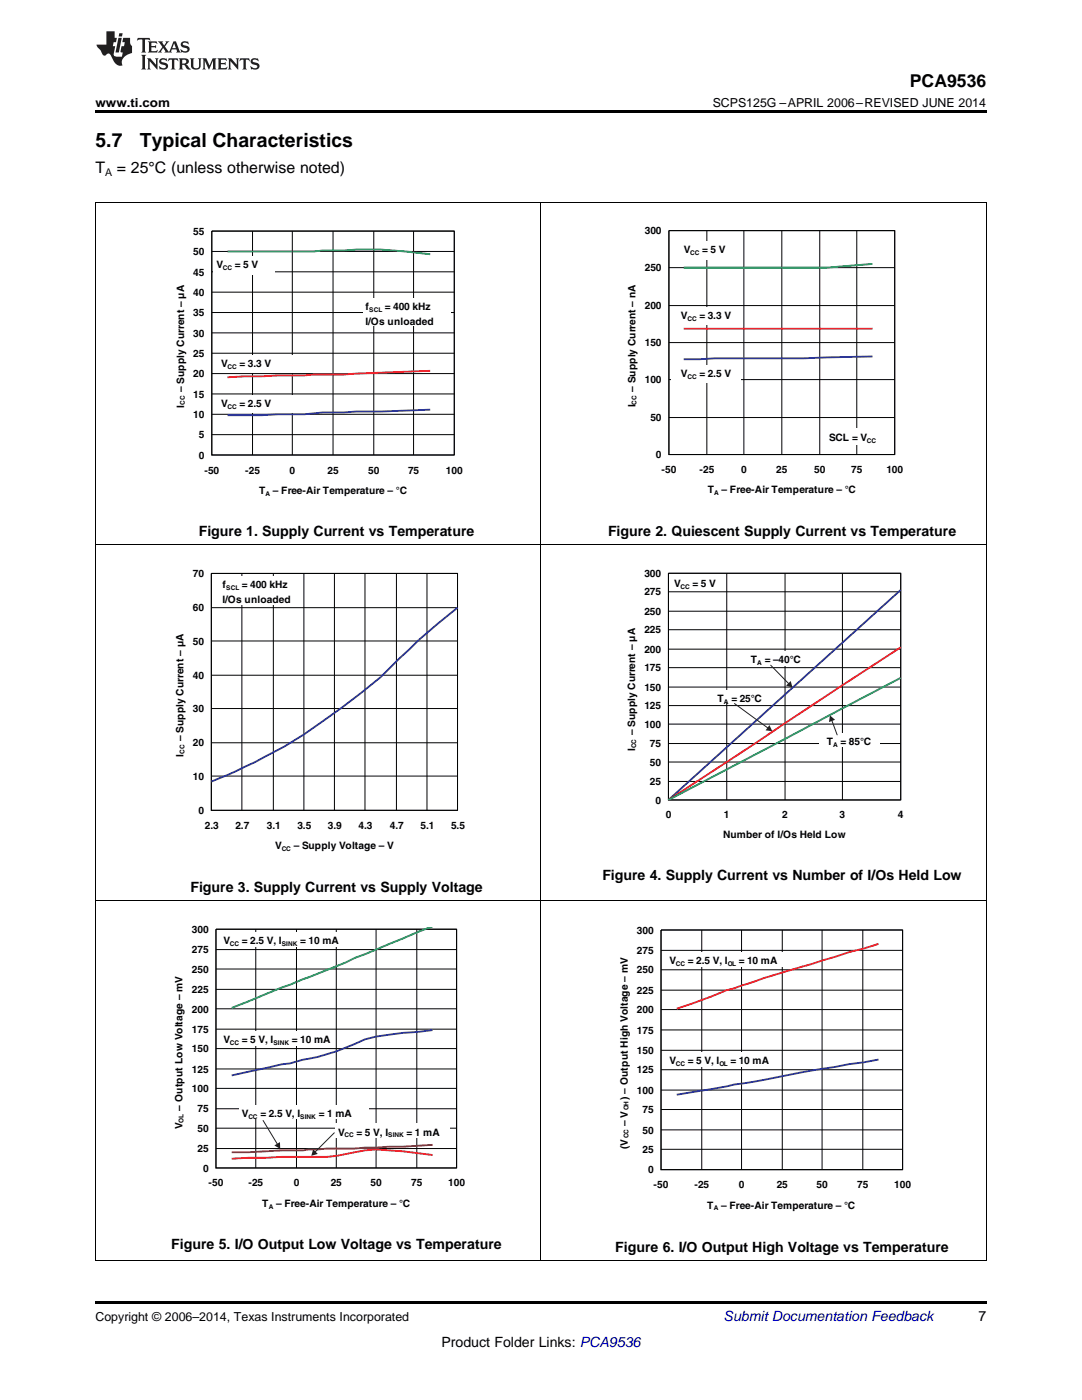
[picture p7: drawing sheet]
<svg xmlns="http://www.w3.org/2000/svg" width="216mm" height="279mm" viewBox="0 0 216 279" stroke-linecap="round" stroke-linejoin="round" font-family="sans-serif">
<path d="M19 251.5h.2zM196.7 251.5h.1zM19 259.7h177.8v.5h-177.8z" fill="#000"/>
<path d="M19.1 179.8v71.7M107.9 179.8v71.7M196.8 179.8v71.7M19 251.5h177.8" fill="none" stroke="#000" stroke-width=".2"/>
<g fill="#fff">
<path d="M120.6 181.9h63.6v63.2h-63.6z" fill-rule="evenodd"/>
<path d="M131.9 185.6h48.2v47.8h-48.2z" fill-rule="evenodd"/>
</g>
<g fill="none" stroke="#010202" stroke-width=".2">
<path d="M131.9 185.6h48.2v47.8h-48.2zM131.9 197.6h48.2M131.9 193.5h48.2M131.9 189.7h48.2M140 185.6v47.8M148 185.6v47.8M156.1 185.6v47.8M164 185.6v47.8M172.2 185.6v47.8M131.9 217.6h48.2M131.9 213.5h48.2M131.9 209.6h48.2"/>
<path d="M131.9 205.5h48.2M131.9 201.5h48.2M131.9 229.4h48.2M131.9 225.5h48.2M131.9 221.4h48.2"/>
</g>
<path d="M175.3 211.5l-3 .5a387.6 387.6 0 0 0-23 4.1l-14.3 2.4" fill="none" stroke="#2b3695" stroke-width=".37"/>
<path d="M175.3 188.4l-21.1 6.3a224.8 224.8 0 0 0-15.8 5.5l-3.4 1.1" fill="none" stroke="#ee1e28" stroke-width=".37"/>
<g fill="#fff">
<path d="M133 210h22.9v2.9h-22.9z" fill-rule="evenodd"/>
<path d="M133 190h24.9v3h-24.9z" fill-rule="evenodd"/>
<path d="M31.8 181.8h63.4v62.9h-63.4z" fill-rule="evenodd"/>
<path d="M43.1 185.4h48v47.7h-48z" fill-rule="evenodd"/>
</g>
<g fill="none" stroke="#010202" stroke-width=".2">
<path d="M43.1 185.4h48v47.7h-48zM43.1 197.5h48M43.1 193.4h48M43.1 189.5h48M51 185.4v47.7M59.2 185.4v47.7M67.1 185.4v47.7M75 185.4v47.7M83.2 185.4v47.7M43.1 217.2h48M43.1 213.3h48M43.1 209.3h48"/>
<path d="M43.1 205.4h48M43.1 201.3h48M43.1 229.2h48M43.1 225.2h48M43.1 221.3h48"/>
</g>
<path d="M86.3 205.6l-2.9 .3a56.9 56.9 0 0 0-10.6 1.5l-2 .9a43.5 43.5 0 0 1-10.3 3.2l-2.6 .7-1.7 .2-10 2.2" fill="none" stroke="#2b3695" stroke-width=".37"/>
<path d="M86.3 230.5a102 102 0 0 0-11.3-1.1l-2.2 .2-2 .4a33.7 33.7 0 0 1-11.6 .9l-13 .3" fill="none" stroke="#ee1e28" stroke-width=".37"/>
<path d="M85.6 185.1l-14.8 6.1-1.9 .9-22.7 9" fill="none" stroke="#05974a" stroke-width=".37"/>
<path d="M86.3 228.5a348.1 348.1 0 0 1-21 .7l-4.8 .4a98.2 98.2 0 0 0-10.9 .4h-3.4" fill="none" stroke="#ae2930" stroke-width=".37"/>
<g fill="#fff">
<path d="M44 205.8h22.9v2.9h-22.9z" fill-rule="evenodd"/>
<path d="M44 186h24.8v3h-24.8z" fill-rule="evenodd"/>
<path d="M47.7 220.5h25.9v2.8h-25.9z" fill-rule="evenodd"/>
<path d="M66.9 224.2h22.9v3h-22.9z" fill-rule="evenodd"/>
</g>
<path d="M66.7 226.1l-3.8 3.8" fill="none" stroke="#231f20" stroke-width=".2"/>
<path d="M62.5 229.4l.9 .9-1.3 .4z" fill="#231f20"/>
<path d="M52.5 223.6l2.9 4.8" fill="none" stroke="#231f20" stroke-width=".2"/>
<path d="M54.7 228.6l1.2-.7v1.4z" fill="#231f20"/>
<path d="M19.1 108.6v71.2M107.9 108.6v71.2M196.8 108.6v71.2M19 179.8h177.8" fill="none" stroke="#000" stroke-width=".2"/>
<g fill="#fff">
<path d="M32 110.7h63v62.7h-63z" fill-rule="evenodd"/>
<path d="M42.2 114.4h49.1v47.3h-49.1z" fill-rule="evenodd"/>
</g>
<g fill="none" stroke="#010202" stroke-width=".2">
<path d="M42.2 114.4h49.1v47.3h-49.1zM48.3 114.4v47.3M54.5 114.4v47.3M60.6 114.4v47.3M66.7 114.4v47.3M72.8 114.4v47.3M79.1 114.4v47.3M85.2 114.4v47.3M42.2 134.8h49.1M42.2 127.9h49.1M42.2 121.3h49.1M42.2 154.9h49.1"/>
<path d="M42.2 148.2h49.1M42.2 141.4h49.1"/>
</g>
<path d="M91.3 121.3a116.5 116.5 0 0 0-11.6 10.1l-3.7 3.7a167.9 167.9 0 0 1-19.2 13.9 114.2 114.2 0 0 1-14.6 7" fill="none" stroke="#2b3695" stroke-width=".37"/>
<g fill="#fff">
<path d="M43.8 115h15.9v5.7h-15.9z" fill-rule="evenodd"/>
<path d="M122.1 110.7h60.6v60.2h-60.6z" fill-rule="evenodd"/>
<path d="M133.4 114.4h46.3v45.3h-46.3z" fill-rule="evenodd"/>
</g>
<g fill="none" stroke="#010202" stroke-width=".2">
<path d="M133.4 114.4h46.3v45.3h-46.3zM133.4 118.1h46.3M145 114.4v45.3M156.6 114.4v45.3M168.1 114.4v45.3M133.4 137.1h46.3M133.4 133.2h46.3M133.4 129.6h46.3M133.4 125.7h46.3M133.4 122h46.3M133.4 156h46.3M133.4 152.1h46.3"/>
<path d="M133.4 148.4h46.3M133.4 144.5h46.3M133.4 140.8h46.3"/>
</g>
<path d="M179.7 117.7l-46.3 42" fill="none" stroke="#2b3695" stroke-width=".37"/>
<path d="M179.7 129.2l-46.3 30.5" fill="none" stroke="#ee1e28" stroke-width=".37"/>
<path d="M179.7 135.3l-46.3 24.4" fill="none" stroke="#05974a" stroke-width=".37"/>
<g fill="#fff">
<path d="M148.9 129.9h12v3h-12z" fill-rule="evenodd"/>
<path d="M133.9 114.8h10v2.9h-10z" fill-rule="evenodd"/>
<path d="M142.6 137.7h10.2v2.6h-10.2z" fill-rule="evenodd"/>
<path d="M163.5 146.4h12v2.7h-12z" fill-rule="evenodd"/>
</g>
<path d="M146.6 140.4l6.6 4.9" fill="none" stroke="#231f20" stroke-width=".2"/>
<path d="M153.5 144.7l.6 1.2-1.3-.1z" fill="#231f20"/>
<path d="M153.8 132.8l3.6 3.6" fill="none" stroke="#231f20" stroke-width=".2"/>
<path d="M156.8 136.8l1-.9 .3 1.3z" fill="#231f20"/>
<path d="M166 143.8l1 2.9" fill="none" stroke="#231f20" stroke-width=".2"/>
<path d="M165.6 142.8l1 .9-1.2 .4z" fill="#231f20"/>
<path d="M19.1 40.4v68.3M107.9 40.4v68.3M196.8 40.4v68.3M19 108.6h177.8" fill="none" stroke="#000" stroke-width=".2"/>
<g fill="#fff">
<path d="M32.3 42.4h62.4v59.9h-62.4z" fill-rule="evenodd"/>
<path d="M42.3 46.1h48.3v44.7h-48.3z" fill-rule="evenodd"/>
</g>
<g fill="none" stroke="#010202" stroke-width=".2">
<path d="M42.3 46.1h48.3v44.7h-48.3zM42.3 58.3h48.3M42.3 54.2h48.3M42.3 50.2h48.3M50.4 46.1v44.7M58.3 46.1v44.7M66.5 46.1v44.7M74.6 46.1v44.7M82.5 46.1v44.7M42.3 78.6h48.3M42.3 74.6h48.3M42.3 70.5h48.3"/>
<path d="M42.3 66.4h48.3M42.3 62.4h48.3M42.3 86.7h48.3M42.3 82.7h48.3"/>
</g>
<path d="M85.8 81.8l-9.7 .3h-5l-2.4 .2a40 40 0 0 0-8 .4l-15.3 .2" fill="none" stroke="#2b3695" stroke-width=".37"/>
<path d="M85.8 74l-17.1 .7h-6.1l-1.9 .2h-5.3l-10 .4" fill="none" stroke="#ee1e28" stroke-width=".37"/>
<path d="M45.4 50.2h17.2l1.8-.2h4.3a72.4 72.4 0 0 1 17.1 .7" fill="none" stroke="#05974a" stroke-width=".37"/>
<g fill="#fff">
<path d="M43.6 78.8h14.7v3.5h-14.7z" fill-rule="evenodd"/>
<path d="M43.6 70.9h14.7v3.5h-14.7z" fill-rule="evenodd"/>
<path d="M42.6 51.1h12.2v3.7h-12.2z" fill-rule="evenodd"/>
<path d="M72.4 59.4h17.5v5.6h-17.5z" fill-rule="evenodd"/>
<path d="M122.2 42.3h60.4v60h-60.4z" fill-rule="evenodd"/>
<path d="M133.5 46h45v44.7h-45z" fill-rule="evenodd"/>
</g>
<path d="M133.5 46h45v44.7h-45zM133.5 53.4h45M141 46v44.7M148.4 46v44.7M156 46v44.7M163.6 46v44.7M171 46v44.7M133.5 75.8h45M133.5 68.4h45M133.5 61h45M133.5 83.3h45" fill="none" stroke="#010202" stroke-width=".2"/>
<path d="M174.1 71.1l-13.7 .4h-17.7l-6.3 .2" fill="none" stroke="#2b3695" stroke-width=".37"/>
<path d="M136.4 65.6h37.7" fill="none" stroke="#ee1e28" stroke-width=".37"/>
<path d="M174.1 52.7l-9.1 .7h-28.6" fill="none" stroke="#05974a" stroke-width=".37"/>
<g fill="#fff">
<path d="M134 72.8h13.9v3.5h-13.9z" fill-rule="evenodd"/>
<path d="M134 61.4h13.9v3.5h-13.9z" fill-rule="evenodd"/>
<path d="M134 48.1h13.1v3.7h-13.1z" fill-rule="evenodd"/>
<path d="M164.9 85.5h12.3v3.4h-12.3z" fill-rule="evenodd"/>
</g>
<path d="M19 40.4h177.8" fill="none" stroke="#000" stroke-width=".2"/>
<path d="M19 22h177.8v.5h-177.8z" fill="#000"/>
<g fill="#231f20">
<path d="M27.5 7.6l-.1 .5 .4-.2h.6v.1v2.1l-.2 .4h1l-.3-.4v-2.1l.1-.1h.5l.5 .2-.2-.5zM29.5 8.3l.2 .3v1.5l-.2 .4h1.8l.2-.6a1.04 1.04 0 0 1-1.3 .2v-.7h.6l.3 .2v-.6l-.3 .2h-.6v-.6l.8-.1 .4 .3-.2-.5zM31.5 8.3l.9 1.1-.9 1.1h.8l-.2-.2 .5-.7 .4 .7-.2 .2h1.5l-.1-.2 .1-.4h.9l.1 .4-.2 .2h1l-.3-.3-.7-1.9h-.5l-.9 2-.8-1 .9-1h-.8l.1 .3-.3 .5-.4-.6 .2-.2zM34.7 8.6l.4 1h-.7zM36.3 8.4a.63 .63 0 0 0-.2 .7 .63 .63 0 0 0 .6 .4l.6 .2 .1 .2a.75 .75 0 0 1-.7 .4 .75 .75 0 0 1-.6-.5l.1 .7 .1-.1a1.11 1.11 0 0 0 1.5-.6 1.13 1.13 0 0 0-1.2-.8l-.1-.4a1.04 1.04 0 0 1 1.2 .2l-.2-.5-.1 .1-.5-.2zM28.2 10.9l.2 .4v2.2l-.2 .4h1l-.3-.4v-2.2l.3-.4zM29.3 11.6l.3 .4v1.5l-.3 .4h.8l-.2-.4v-1.3l1.5 1.7v-1.9l.2-.4h-.7l.2 .4v.9l-1.1-1.3zM32 11.8a.62 .62 0 0 0-.2 .7 .62 .62 0 0 0 .6 .4l.6 .1 .1 .3a.76 .76 0 0 1-.7 .3 .76 .76 0 0 1-.6-.4l.1 .7 .1-.1a1.11 1.11 0 0 0 1.5-.6 1.13 1.13 0 0 0-1.2-.8l-.1-.4a1.04 1.04 0 0 1 1.2 .2l-.2-.6-.1 .1-.5-.1zM33.7 11.6l-.2 .6a.61 .61 0 0 1 .8-.3v1.6l-.2 .4h.9l-.2-.4v-1.6a.63 .63 0 0 1 .8 .3l-.2-.6zM35.6 11.6l.3 .4v1.5l-.3 .4h1l-.2-.2v-.8l.5 .2a.76 .76 0 0 0 1.2 .7l-1-1a.58 .58 0 0 0 .6-.5 .58 .58 0 0 0-.5-.6zM36.4 11.9h.1a.45 .45 0 0 1 .5 .1 .45 .45 0 0 1 .1 .5l-.7 .2zM37.9 11.6l.2 .2a2.17 2.17 0 0 0 .3 1.9 .99 .99 0 0 0 1.6-.6v-1.1l.2-.4h-.7l.2 .2a1.92 1.92 0 0 1-.2 1.8 .6 .6 0 0 1-.9-.5v-1.1l.2-.4zM40.4 11.6l.2 .4v1.5l-.2 .4h.7l-.2-.4v-1.4l.8 1.8 .8-1.8v1.4l-.2 .4h.9l-.2-.4v-1.5l.2-.4h-.8l-.6 1.5-.6-1.5zM43.4 11.6l.2 .4v1.5l-.2 .4h1.8l.2-.6a1.04 1.04 0 0 1-1.3 .1v-.6h.5l.4 .2v-.6l-.4 .2h-.5v-.7h.8l.3 .3-.1-.6zM45.5 11.6l.2 .4v1.5l-.2 .4h.7l-.2-.4v-1.3l1.5 1.7v-1.9l.2-.4h-.7l.2 .4v.9l-1.1-1.3zM47.9 11.6l-.1 .6a.61 .61 0 0 1 .8-.3v1.6l-.3 .4h1l-.3-.4 .1-1.6a.63 .63 0 0 1 .7 .3l-.1-.6zM50.2 11.8a.62 .62 0 0 0-.2 .7 .62 .62 0 0 0 .6 .4l.6 .1 .2 .3a.76 .76 0 0 1-.8 .3 .76 .76 0 0 1-.6-.4l.1 .7 .2-.1a1.11 1.11 0 0 0 1.5-.6 1.13 1.13 0 0 0-1.3-.8l-.1-.4a1.04 1.04 0 0 1 1.2 .2l-.1-.6-.2 .1-.5-.1z"/>
<path d="M21.2 6.3v2.6h-1.9l.1 .4 .7 .9a.91 .91 0 0 0 1 .8 .56 .56 0 0 1 .5-.3 .56 .56 0 0 1 .5 .3l.4 .8a1.53 1.53 0 0 0 1.9 1.2 1.54 1.54 0 0 1 1-2.1l.9-.3v-1.4a1.52 1.52 0 0 1-.3-1.6h-1.4l-.2 .8h.5l-.2 .8h-.4l-.2 1v.2l.4 .1-.2 .8a1.93 1.93 0 0 1-1.6-.3l.3-1.8h-.5l.2-.8h.4l.2-.8h-.4v-1.3zM23.6 7.6l-.6 2.9h.7l.6-2.9zM23.8 6.6l-.1 .7h.6l.2-.7z"/>
</g>
<g font-size="3.9">
<text x="19" y="29.3">5.7</text>
<text x="27.9" y="29.3">Typical Characteristics</text>
</g>
<text font-size="3.5" x="181.5" y="17.3">PCA9536</text>
<g font-size="3.2">
<text x="19" y="34.4">T</text>
<text x="23.3" y="34.4">= 25°C (unless otherwise noted)</text>
</g>
<g font-size="2.8">
<text x="39.7" y="106.9">Figure 1. Supply Current vs Temperature</text>
<text x="121.3" y="106.9">Figure 2. Quiescent Supply Current vs Temperature</text>
<text x="38" y="178.1">Figure 3. Supply Current vs Supply Voltage</text>
<text x="120.2" y="175.6">Figure 4. Supply Current vs Number of I/Os Held Low</text>
<text x="34.2" y="249.3">Figure 5. I/O Output Low Voltage vs Temperature</text>
<text x="122.8" y="249.8">Figure 6. I/O Output High Voltage vs Temperature</text>
<text x="195.3" y="263.6">7</text>
<text x="88.1" y="268.9">Product Folder Links: PCA9536</text>
</g>
<text font-size="2.8" fill="#0000c8" x="144.4" y="263.6">Submit Documentation Feedback</text>
<g font-size="2.5">
<text x="19" y="21.4">www.ti.com</text>
<text x="142.2" y="21.4">SCPS125G –APRIL 2006–REVISED JUNE 2014</text>
<text x="19" y="263.6">Copyright © 2006–2014, Texas Instruments Incorporated</text>
</g>
<text font-size="2.1" x="21" y="35.1">A</text>
<g font-size="2" fill="#010202">
<text x="38.6" y="46.9">55</text>
<text x="128.7" y="46.8">300</text>
<text x="38.6" y="50.9">50</text>
<text x="43.2" y="53.5">V</text>
<text x="46.9" y="53.5">= 5 V</text>
<text x="136.4" y="50.5">V</text>
<text x="140.1" y="50.5">= 5 V</text>
<text x="38.6" y="59">40</text>
<text x="38.6" y="55">45</text>
<text x="128.7" y="54.2">250</text>
<text x="38.6" y="63.1">35</text>
<text x="72.9" y="61.8">f</text>
<text x="72.9" y="64.8">I/Os unloaded</text>
<text x="76.8" y="61.8">= 400 kHz</text>
<text x="128.7" y="61.7">200</text>
<text x="135.9" y="63.8">V</text>
<text x="139.6" y="63.8">= 3.3 V</text>
<text x="38.6" y="71.2">25</text>
<text x="38.6" y="67.2">30</text>
<text x="128.7" y="69.1">150</text>
<text x="38.6" y="75.3">20</text>
<text x="44.1" y="73.3">V</text>
<text x="47.8" y="73.3">= 3.3 V</text>
<text x="128.7" y="76.5">100</text>
<text x="135.9" y="75.2">V</text>
<text x="139.6" y="75.2">= 2.5 V</text>
<text x="36.7" y="81.4" transform="rotate(-90 36.7 81.4)">I</text>
<text x="36.7" y="78.3" transform="rotate(-90 36.7 78.3)">– Supply Current – µA</text>
<text x="38.6" y="83.4">10</text>
<text x="38.6" y="79.4">15</text>
<text x="44.1" y="81.2">V</text>
<text x="47.8" y="81.2">= 2.5 V</text>
<text x="126.8" y="81.3" transform="rotate(-90 126.8 81.3)">I</text>
<text x="126.8" y="78.2" transform="rotate(-90 126.8 78.2)">– Supply Current – nA</text>
<text x="39.7" y="87.5">5</text>
<text x="129.8" y="84.1">50</text>
<text x="165.4" y="87.9">SCL = V</text>
<text x="39.7" y="91.5">0</text>
<text x="40.8" y="94.5">-50</text>
<text x="48.9" y="94.5">-25</text>
<text x="57.8" y="94.5">0</text>
<text x="65.3" y="94.5">25</text>
<text x="73.5" y="94.5">50</text>
<text x="81.4" y="94.5">75</text>
<text x="89" y="94.5">100</text>
<text x="130.9" y="91.5">0</text>
<text x="132" y="94.4">-50</text>
<text x="139.6" y="94.4">-25</text>
<text x="147.9" y="94.4">0</text>
<text x="154.9" y="94.4">25</text>
<text x="162.5" y="94.4">50</text>
<text x="169.9" y="94.4">75</text>
<text x="176.9" y="94.4">100</text>
<text x="51.7" y="98.6">T</text>
<text x="54.5" y="98.6">– Free-Air Temperature – °C</text>
<text x="141.2" y="98.5">T</text>
<text x="144" y="98.5">– Free-Air Temperature – °C</text>
<text x="38.5" y="115.2">70</text>
<text x="44.4" y="117.4">f</text>
<text x="48.3" y="117.4">= 400 kHz</text>
<text x="128.6" y="118.8">275</text>
<text x="128.6" y="115.1">300</text>
<text x="134.5" y="117.2">V</text>
<text x="138.2" y="117.2">= 5 V</text>
<text x="38.5" y="122">60</text>
<text x="44.4" y="120.4">I/Os unloaded</text>
<text x="128.6" y="122.7">250</text>
<text x="38.5" y="128.7">50</text>
<text x="128.6" y="130.3">200</text>
<text x="128.6" y="126.4">225</text>
<text x="38.5" y="135.5">40</text>
<text x="128.6" y="137.9">150</text>
<text x="128.6" y="134">175</text>
<text x="149.8" y="132.3">T</text>
<text x="152.6" y="132.3">= –40°C</text>
<text x="38.5" y="142.1">30</text>
<text x="128.6" y="141.6">125</text>
<text x="143.2" y="140.1">T</text>
<text x="145.9" y="140.1">= 25°C</text>
<text x="36.6" y="147.9" transform="rotate(-90 36.6 147.9)">– Supply Current – µA</text>
<text x="38.5" y="149">20</text>
<text x="126.7" y="149.9" transform="rotate(-90 126.7 149.9)">I</text>
<text x="126.7" y="146.7" transform="rotate(-90 126.7 146.7)">– Supply Current – µA</text>
<text x="128.6" y="145.2">100</text>
<text x="129.7" y="149.1">75</text>
<text x="165" y="148.8">T</text>
<text x="167.7" y="148.8">= 85°C</text>
<text x="36.6" y="151" transform="rotate(-90 36.6 151)">I</text>
<text x="38.5" y="155.6">10</text>
<text x="129.7" y="152.8">50</text>
<text x="129.7" y="156.7">25</text>
<text x="130.8" y="160.4">0</text>
<text x="39.6" y="162.5">0</text>
<text x="40.9" y="165.4">2.3</text>
<text x="47" y="165.4">2.7</text>
<text x="53.3" y="165.4">3.1</text>
<text x="59.3" y="165.4">3.5</text>
<text x="65.4" y="165.4">3.9</text>
<text x="71.5" y="165.4">4.3</text>
<text x="77.8" y="165.4">4.7</text>
<text x="83.9" y="165.4">5.1</text>
<text x="90" y="165.4">5.5</text>
<text x="132.8" y="163.3">0</text>
<text x="144.3" y="167.2">Number of I/Os Held Low</text>
<text x="144.5" y="163.3">1</text>
<text x="156.1" y="163.3">2</text>
<text x="167.5" y="163.3">3</text>
<text x="179.2" y="163.3">4</text>
<text x="54.9" y="169.5">V</text>
<text x="58.6" y="169.5">– Supply Voltage – V</text>
<text x="38.3" y="190.2">275</text>
<text x="38.3" y="186.2">300</text>
<text x="44.6" y="188.4">V</text>
<text x="48.3" y="188.4">= 2.5 V, I</text>
<text x="59.9" y="188.4">= 10 mA</text>
<text x="127.1" y="190.4">275</text>
<text x="127.1" y="186.3">300</text>
<text x="38.3" y="194.1">250</text>
<text x="127.1" y="194.3">250</text>
<text x="133.6" y="192.4">V</text>
<text x="137.3" y="192.4">= 2.5 V, I</text>
<text x="147.4" y="192.4">= 10 mA</text>
<text x="38.3" y="202.1">200</text>
<text x="38.3" y="198.2">225</text>
<text x="127.1" y="202.2">200</text>
<text x="127.1" y="198.3">225</text>
<text x="38.3" y="206.1">175</text>
<text x="44.6" y="208.2">V</text>
<text x="48.3" y="208.2">= 5 V, I</text>
<text x="58.2" y="208.2">= 10 mA</text>
<text x="127.1" y="206.3">175</text>
<text x="38.3" y="214.1">125</text>
<text x="38.3" y="210">150</text>
<text x="127.1" y="214.2">125</text>
<text x="127.1" y="210.3">150</text>
<text x="133.6" y="212.4">V</text>
<text x="137.3" y="212.4">= 5 V, I</text>
<text x="145.8" y="212.4">= 10 mA</text>
<text x="36.4" y="221.6" transform="rotate(-90 36.4 221.6)">– Output Low Voltage – mV</text>
<text x="38.3" y="217.9">100</text>
<text x="125.3" y="219.6" transform="rotate(-90 125.3 219.6)">) – Output High Voltage – mV</text>
<text x="127.1" y="218.3">100</text>
<text x="36.4" y="225.3" transform="rotate(-90 36.4 225.3)">V</text>
<text x="39.4" y="225.9">50</text>
<text x="39.4" y="222">75</text>
<text x="48.3" y="222.9">V</text>
<text x="52" y="222.9">= 2.5 V, I</text>
<text x="63.6" y="222.9">= 1 mA</text>
<text x="67.5" y="226.6">V</text>
<text x="71.2" y="226.6">= 5 V, I</text>
<text x="81.1" y="226.6">= 1 mA</text>
<text x="125.3" y="224.8" transform="rotate(-90 125.3 224.8)">– V</text>
<text x="128.2" y="226.2">50</text>
<text x="128.2" y="222.2">75</text>
<text x="39.4" y="230">25</text>
<text x="40.5" y="233.8">0</text>
<text x="125.3" y="229.4" transform="rotate(-90 125.3 229.4)">(V</text>
<text x="128.2" y="230.1">25</text>
<text x="41.6" y="236.8">-50</text>
<text x="49.6" y="236.8">-25</text>
<text x="58.6" y="236.8">0</text>
<text x="66" y="236.8">25</text>
<text x="73.9" y="236.8">50</text>
<text x="82.1" y="236.8">75</text>
<text x="89.4" y="236.8">100</text>
<text x="129.3" y="234.2">0</text>
<text x="130.4" y="237.1">-50</text>
<text x="138.5" y="237.1">-25</text>
<text x="147.4" y="237.1">0</text>
<text x="155" y="237.1">25</text>
<text x="162.9" y="237.1">50</text>
<text x="171.1" y="237.1">75</text>
<text x="178.4" y="237.1">100</text>
<text x="52.3" y="240.9">T</text>
<text x="55.1" y="240.9">– Free-Air Temperature – °C</text>
<text x="141.1" y="241.2">T</text>
<text x="143.9" y="241.2">– Free-Air Temperature – °C</text>
</g>
<g font-size="1.3" fill="#010202">
<text x="44.5" y="53.9">CC</text>
<text x="137.7" y="50.8">CC</text>
<text x="73.7" y="62.2">SCL</text>
<text x="137.2" y="64.1">CC</text>
<text x="45.4" y="73.6">CC</text>
<text x="137.2" y="75.6">CC</text>
<text x="36.9" y="80.8" transform="rotate(-90 36.9 80.8)">CC</text>
<text x="45.4" y="81.6">CC</text>
<text x="127" y="80.7" transform="rotate(-90 127 80.7)">CC</text>
<text x="173" y="88.3">CC</text>
<text x="53" y="98.9">A</text>
<text x="142.5" y="98.8">A</text>
<text x="45.1" y="117.8">SCL</text>
<text x="135.8" y="117.5">CC</text>
<text x="151.1" y="132.7">A</text>
<text x="144.5" y="140.4">A</text>
<text x="126.9" y="149.3" transform="rotate(-90 126.9 149.3)">CC</text>
<text x="166.2" y="149.1">A</text>
<text x="36.8" y="150.5" transform="rotate(-90 36.8 150.5)">CC</text>
<text x="56.2" y="169.8">CC</text>
<text x="45.9" y="188.8">CC</text>
<text x="56.2" y="188.8">SINK</text>
<text x="134.9" y="192.8">CC</text>
<text x="145.2" y="192.8">OL</text>
<text x="45.9" y="208.5">CC</text>
<text x="54.5" y="208.5">SINK</text>
<text x="134.9" y="212.7">CC</text>
<text x="143.5" y="212.7">OL</text>
<text x="125.4" y="221.6" transform="rotate(-90 125.4 221.6)">OH</text>
<text x="36.6" y="224" transform="rotate(-90 36.6 224)">OL</text>
<text x="49.6" y="223.3">CC</text>
<text x="59.9" y="223.3">SINK</text>
<text x="68.8" y="227">CC</text>
<text x="77.4" y="227">SINK</text>
<text x="125.4" y="227.2" transform="rotate(-90 125.4 227.2)">CC</text>
<text x="53.6" y="241.2">A</text>
<text x="142.4" y="241.6">A</text>
</g>
</svg>
